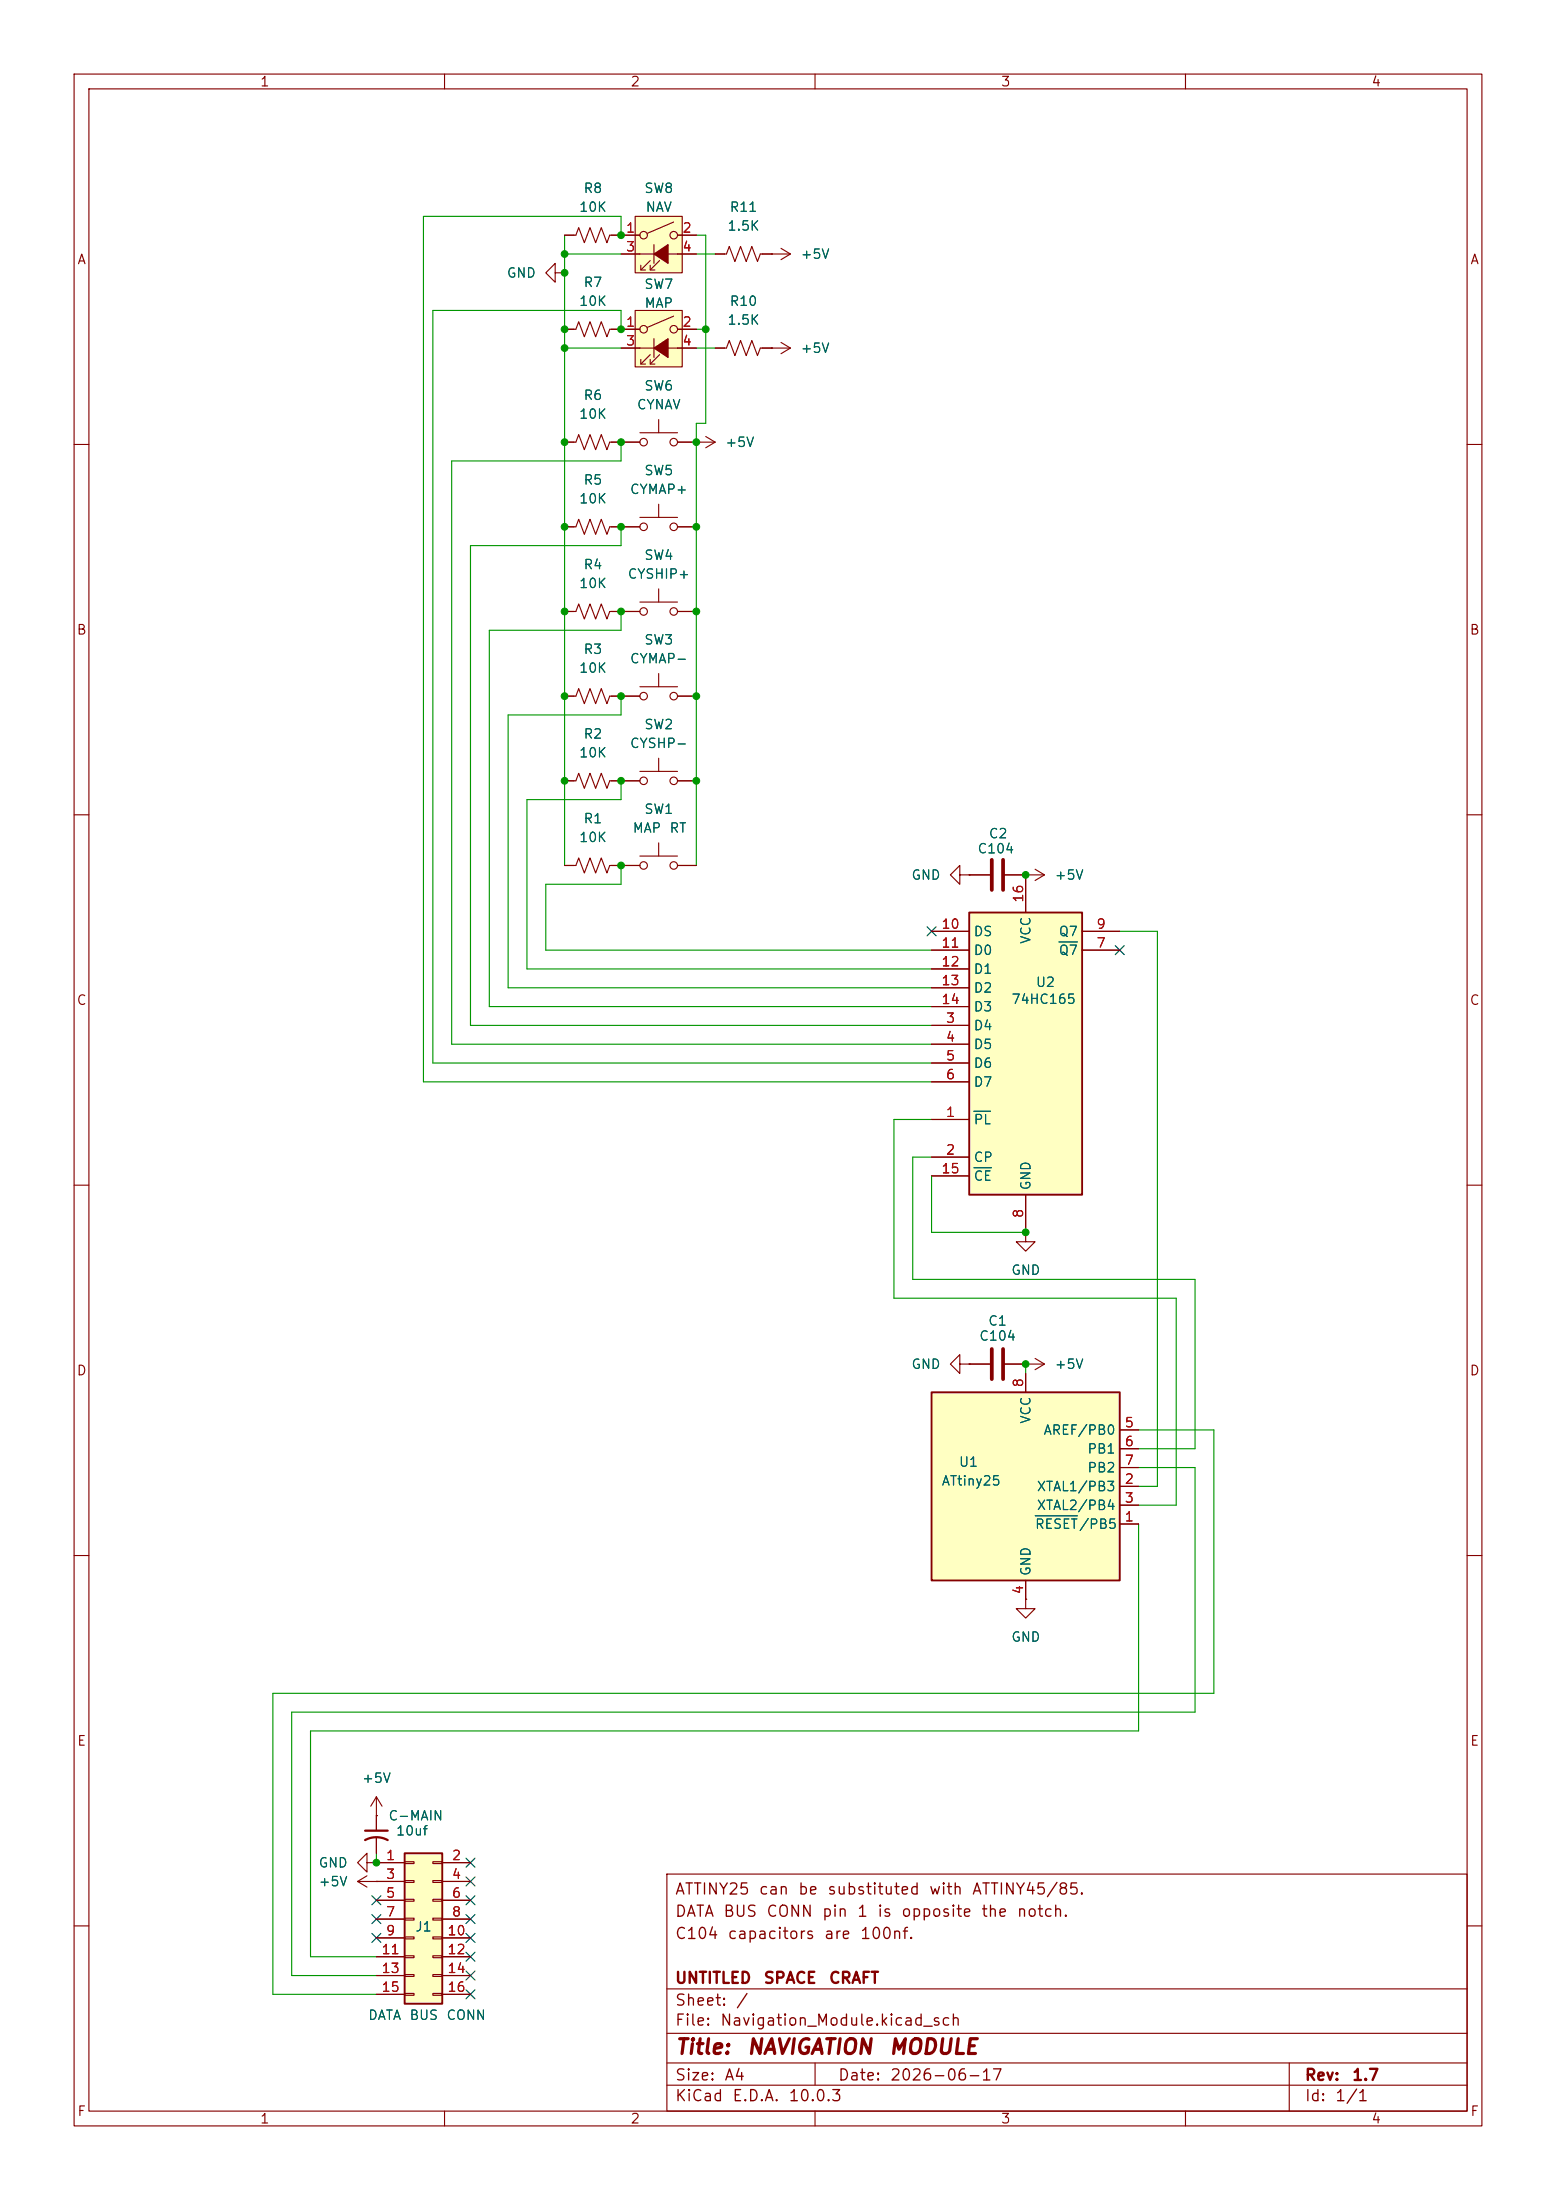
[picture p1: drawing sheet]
<svg xmlns="http://www.w3.org/2000/svg" width="210mm" height="297mm" viewBox="0 0 210 297" stroke-linecap="round" stroke-linejoin="round" font-family="sans-serif">
<g fill="none" stroke="#840000" stroke-width=".15">
<path d="M10 10h190v277h-190zM12 12h186v273h-186zM60 10v2M110 10v2M160 10v2M76.2 44.5h1.5l.4-1.1 .8 2.1 .7-2.1 .8 2.1 .8-2.1 .7 2.1 .4-1h1.5M96.5 47h1.5l.4-1 .8 2 .7-2 .8 2 .8-2 .7 2 .4-1h1.5M10 60h2M198 60h2M10 110h2M129.5 118.1v-1.3l-1.2 1.3 1.2 1.3v-1.3h1.3M130.8 118.1h.1"/>
<path d="M130.8 118.1h2.8M135.6 118.1h5.4M138.4 118.1h.1M139.7 117.3l1.3 .8M141 118.1l-1.3 .8M198 110h2M10 160h2M198 160h2M10 210h2M198 210h2M90 253h108v32h-108zM10 260h2"/>
<path d="M90 278.5h108M90 274.5h108M90 268.5h108M110 278.5v3M174 278.5v6.5M198 260h2M60 285v2M90 281.5h108M110 285v2M160 285v2"/>
</g>
<path d="M133.9 116.1v4M135.4 116.1v4" fill="none" stroke="#840000" stroke-width=".51"/>
<path d="M85.7 41.9h6.4v7.6h-6.4z" fill="#ffffc2"/>
<g fill="none" stroke="#840000" stroke-width=".15">
<path d="M83.8 47h10.2M83.8 44.5h2.6M85.7 41.9h6.4v7.6h-6.4zM86.5 48.5v.6h.6M87.8 48.5v.6h.6M87.8 47.9l-1.3 1.2M88.3 45.7v2.6M89 47.9l-1.2 1.2M90.9 42.7l-3.5 1.5M91.4 44.5h2.6"/>
<circle cx="86.9" cy="44.5" r=".51"/>
<circle cx="90.9" cy="44.5" r=".51"/>
</g>
<path d="M88.3 47l1.9-1.3v2.6z" fill="#840000" stroke="#840000" stroke-width=".15"/>
<path d="M85.7 29.2h6.4v7.6h-6.4z" fill="#ffffc2"/>
<g fill="none" stroke="#840000" stroke-width=".15">
<path d="M74.9 36.8v-1.2l-1.2 1.2 1.2 1.3v-1.3h1.3M76.2 36.8h.1M76.2 31.8h1.5l.4-1.1 .8 2.1 .7-2.1 .8 2.1 .8-2.1 .7 2.1 .4-1h4.1M83.8 34.3h10.2M85.7 29.2h6.4v7.6h-6.4zM86.5 35.8v.6h.6M87.8 35.8v.6h.6M87.8 35.2l-1.3 1.2M88.3 33v2.6M89 35.2l-1.2 1.2M90.9 30l-3.5 1.5M91.4 31.8h2.6"/>
<path d="M96.5 34.3h1.5l.4-1 .8 2 .7-2 .8 2 .8-2 .7 2 .4-1h4.1M104.1 34.3h.1M105.4 33.5l1.3 .8M106.7 34.3l-1.3 .8M76.2 59.7h1.5l.4-1 .8 2 .7-2 .8 2 .8-2 .7 2 .4-1h1.5M104.1 47h.1M104.1 47h2.6M105.4 46.2l1.3 .8M106.7 47l-1.3 .8M83.8 94h2.6M86.4 92.7h5M88.9 90.9v1.8"/>
<path d="M91.4 94h2.6M138.4 215.9v1.3h1.3l-1.3 1.2-1.2-1.2h1.2M138.4 215.9h.1M48.3 254l1.2 .8M48.3 254h2.5M49.5 251.5v-1.3l-1.2 1.3 1.2 1.2v-1.2h1.3M49.5 253.2l-1.2 .8M50.8 251.5h.1M50.8 254h.1"/>
<circle cx="86.9" cy="31.8" r=".51"/>
<circle cx="90.9" cy="31.8" r=".51"/>
<circle cx="86.9" cy="94" r=".51"/>
<circle cx="90.9" cy="94" r=".51"/>
</g>
<path d="M88.3 34.3l1.9-1.3v2.6z" fill="#840000" stroke="#840000" stroke-width=".15"/>
<path d="M125.7 188h25.4v25.4h-25.4z" fill="#ffffc2"/>
<path d="M125.7 188h25.4v25.4h-25.4z" fill="none" stroke="#840000" stroke-width=".25"/>
<g fill="none" stroke="#840000" stroke-width=".15">
<path d="M83.8 59.7h2.6M86.4 58.4h5M88.9 56.6v1.8M91.4 59.7h5.1M94 59.7h.1M95.2 58.9l1.3 .8M96.5 59.7l-1.3 .8M76.2 71.1h1.5l.4-1 .8 2 .7-2 .8 2 .8-2 .7 2 .4-1h1.5M88.9 79.5v1.8M76.2 82.6h1.5l.4-1.1 .8 2.1 .7-2.1 .8 2.1 .8-2.1 .7 2.1 .4-1h4.1M86.4 81.3h5M91.4 82.6h2.6"/>
<path d="M138.4 185.4v2.6M151.1 193h2.6M151.1 195.6h2.6M151.1 198.1h2.6M138.4 213.4v2.5M151.1 205.7h2.6M151.1 200.7h2.6M151.1 203.2h2.6"/>
<circle cx="86.9" cy="59.7" r=".51"/>
<circle cx="90.9" cy="59.7" r=".51"/>
<circle cx="86.9" cy="82.6" r=".51"/>
<circle cx="90.9" cy="82.6" r=".51"/>
</g>
<path d="M139.7 204.6h5.7" fill="none" stroke="#006464" stroke-width=".15"/>
<path d="M54.6 250.2h5.1v20.3h-5.1z" fill="#ffffc2"/>
<path d="M54.6 250.2h5.1v20.3h-5.1z" fill="none" stroke="#840000" stroke-width=".25"/>
<g fill="none" stroke="#840000" stroke-width=".15">
<path d="M83.8 71.1h2.6M86.4 69.9h5M88.9 68.1v1.8M91.4 71.1h2.6M76.2 116.8h1.5l.4-1 .8 2.1 .7-2.1 .8 2.1 .8-2.1 .7 2.1 .4-1.1h4.1M76.2 105.4h1.5l.4-1 .8 2 .7-2 .8 2 .8-2 .7 2 .4-1h4.1M86.4 104.1h5M86.4 115.6h5M88.9 102.4v1.7M88.9 113.8v1.8M91.4 116.8h2.6M91.4 105.4h2.6"/>
<path d="M138.4 166.4v1.2h1.3l-1.3 1.3-1.2-1.3h1.2M138.4 166.4h.1M129.5 184.2v-1.3l-1.2 1.3 1.2 1.2v-1.2h1.3M130.8 184.2h.1M130.8 184.2h2.8M135.6 184.2h2.8M50.8 245.1h.1M50.8 251.5h3.8M50.8 254h3.8M50.8 256.5h3.8M50.8 259.1h3.8M50.8 242.6l-.8 1.2"/>
<path d="M50.8 242.6l.8 1.2M50.8 242.6v4.5M50.8 248.2v2M54.6 251.3h1.3v.3h-1.3zM54.6 253.9h1.3v.2h-1.3zM54.6 256.4h1.3v.3h-1.3zM54.6 259h1.3v.2h-1.3zM58.4 251.3h1.3v.3h-1.3zM58.4 253.9h1.3v.2h-1.3zM58.4 256.4h1.3v.3h-1.3zM58.4 259h1.3v.2h-1.3zM59.7 251.5h3.8"/>
<path d="M59.7 254h3.8M59.7 256.5h3.8M59.7 259.1h3.8M50.8 261.6h3.8M50.8 264.2h3.8M50.8 266.7h3.8M50.8 269.2h3.8M54.6 261.5h1.3v.2h-1.3zM54.6 264h1.3v.3h-1.3zM54.6 266.6h1.3v.2h-1.3zM54.6 269.1h1.3v.3h-1.3zM58.4 261.5h1.3v.2h-1.3z"/>
<path d="M58.4 264h1.3v.3h-1.3zM58.4 266.6h1.3v.2h-1.3zM58.4 269.1h1.3v.3h-1.3zM59.7 261.6h3.8M59.7 264.2h3.8M59.7 266.7h3.8M59.7 269.2h3.8"/>
<circle cx="86.9" cy="71.1" r=".51"/>
<circle cx="90.9" cy="71.1" r=".51"/>
<circle cx="86.9" cy="116.8" r=".51"/>
<circle cx="86.9" cy="105.4" r=".51"/>
<circle cx="90.9" cy="116.8" r=".51"/>
<circle cx="90.9" cy="105.4" r=".51"/>
</g>
<path d="M49.3 248.4a3.2 3.2 0 0 1 3 0M49.3 247.1h3" fill="none" stroke="#840000" stroke-width=".3"/>
<path d="M133.9 182.1v4.1M135.4 182.1v4.1" fill="none" stroke="#840000" stroke-width=".51"/>
<path d="M130.8 123.2h15.2v38.1h-15.2z" fill="#ffffc2"/>
<path d="M130.8 123.2h15.2v38.1h-15.2z" fill="none" stroke="#840000" stroke-width=".25"/>
<g fill="none" stroke="#840000" stroke-width=".15">
<path d="M76.2 36.8h.1M76.2 31.8h1.3M82.5 31.8h3.9M83.8 34.3h2.6M91.4 31.8h2.6M91.4 34.3h2.6M96.5 34.3h1.3M102.9 34.3h1.2M104.1 34.3h.1M76.2 44.5h1.3M76.2 59.7h1.3M82.5 44.5h3.9"/>
<path d="M82.5 59.7h3.9M83.8 47h2.6M91.4 44.5h2.6M91.4 47h2.6M91.4 59.7h2.6M94 59.7h.1M96.5 47h1.3M102.9 47h1.2M104.1 47h.1M76.2 71.1h1.3M82.5 71.1h3.9M91.4 71.1h2.6"/>
<path d="M76.2 94h1.5l.4-1 .8 2 .7-2 .8 2 .8-2 .7 2 .4-1h4.1M76.2 82.6h1.3M82.5 82.6h3.9M91.4 94h2.6M91.4 82.6h2.6M76.2 105.4h1.3M76.2 116.8h1.3M82.5 105.4h3.9M82.5 116.8h3.9M91.4 105.4h2.6M91.4 116.8h2.6M130.8 118.1h.1"/>
<path d="M130.8 118.1h2.8M135.6 118.1h2.8M138.4 118.1h.1M138.4 118.1v5.1M125.7 138.4h5.1M125.7 128.3h5.1M125.7 125.7h5.1M125.7 130.8h5.1M125.7 133.4h5.1M125.7 135.9h5.1M146 128.3h5.1M146 125.7h5.1"/>
<path d="M125.7 151.1h5.1M125.7 156.2h5.1M125.7 141h5.1M125.7 143.5h5.1M125.7 146.1h5.1M125.7 158.8h5.1M138.4 166.4h.1M138.4 161.3v5.1M130.8 184.2h.1M130.8 184.2h2.8M135.6 184.2h5.4M138.4 184.2h.1"/>
<path d="M138.4 185.4v2.6M139.7 183.4l1.3 .8M141 184.2l-1.3 .7M151.1 193h2.6M151.1 195.6h2.6M151.1 198.1h2.6M138.4 215.9h.1M138.4 213.4v2.5M151.1 205.7h2.6M151.1 200.7h2.6M151.1 203.2h2.6M50.8 245.1h.1"/>
<path d="M50.8 254h.1M50.8 251.5h.1M50.8 245.1v2M50.8 248.2v2M50.8 251.5h3.8M50.8 254h3.8M50.8 256.5h3.8M50.8 259.1h3.8M59.7 251.5h3.8M59.7 254h3.8M59.7 256.5h3.8M59.7 259.1h3.8"/>
<path d="M50.8 261.6h3.8M50.8 264.2h3.8M50.8 266.7h3.8M50.8 269.2h3.8M59.7 261.6h3.8M59.7 264.2h3.8M59.7 266.7h3.8M59.7 269.2h3.8"/>
</g>
<path d="M142.9 127.2h2.5M131.4 150h2.3M131.4 157.6h2.4M139.7 204.6h5.7" fill="none" stroke="#006464" stroke-width=".15"/>
<g fill="none" stroke="#009600" stroke-width=".15">
<path d="M76.2 31.8v85M76.2 34.3h7.6M83.8 31.8v-2.6h-26.7v116.9h68.6M94 31.8h1.2v25.4h-1.2v59.6M94 34.3h2.5M76.2 47h7.6M83.8 44.5v-2.6h-25.4v101.6h67.3M83.8 59.7v2.5h-22.8v78.8h64.7M94 47h2.5M94 44.5h1.2M83.8 71.1v2.6h-20.3v64.7h62.2M83.8 82.6v2.5h-17.8v50.8h59.7"/>
<path d="M83.8 94v2.5h-15.2v36.9h57.1M83.8 105.4v2.6h-12.7v22.8h54.6M83.8 116.8v2.6h-10.1v8.9h52M151.1 125.7h5.1v75h-2.5M125.7 151.1h-5.1v24.2h38.1v27.9h-5M125.7 156.2h-2.5v16.5h38.1v22.9h-7.6M125.7 158.8v7.6h12.7M138.4 184.2v1.2M153.7 198.1h7.6v33h-121.9v35.6h11.4M153.7 193h10.1v35.6h-127v40.6h14M153.7 205.7v28h-111.8v30.5h8.9M50.8 250.2v1.3"/>
</g>
<g fill="none" stroke="#000084" stroke-width=".15">
<path d="M125.1 125.1l1.2 1.2M126.3 125.1l-1.2 1.2M150.5 127.7l1.2 1.2M151.7 127.7l-1.2 1.2M50.2 255.9l1.2 1.2M50.2 258.5l1.2 1.2M51.4 255.9l-1.2 1.2M51.4 258.5l-1.2 1.2M62.9 253.4l1.2 1.2M62.9 255.9l1.2 1.2M62.9 250.9l1.2 1.2M62.9 258.5l1.2 1.2"/>
<path d="M64.1 253.4l-1.2 1.2M64.1 255.9l-1.2 1.2M64.1 250.9l-1.2 1.2M64.1 258.5l-1.2 1.2M50.2 261l1.2 1.2M51.4 261l-1.2 1.2M62.9 268.6l1.2 1.2M62.9 261l1.2 1.2M62.9 266.1l1.2 1.2M62.9 263.6l1.2 1.2M64.1 261l-1.2 1.2M64.1 266.1l-1.2 1.2"/>
<path d="M64.1 263.6l-1.2 1.2M64.1 268.6l-1.2 1.2"/>
</g>
<g fill="#009600" stroke="#009600" stroke-width=".13">
<circle cx="76.2" cy="105.4" r=".46"/>
<circle cx="83.8" cy="105.4" r=".46"/>
<circle cx="138.4" cy="166.4" r=".46"/>
<circle cx="138.4" cy="184.2" r=".46"/>
<circle cx="138.4" cy="118.1" r=".46"/>
<circle cx="94" cy="105.4" r=".46"/>
<circle cx="76.2" cy="34.3" r=".46"/>
<circle cx="76.2" cy="36.8" r=".46"/>
<circle cx="83.8" cy="44.5" r=".46"/>
<circle cx="83.8" cy="31.8" r=".46"/>
<circle cx="76.2" cy="44.5" r=".46"/>
<circle cx="76.2" cy="47" r=".46"/>
<circle cx="95.2" cy="44.5" r=".46"/>
<circle cx="94" cy="71.1" r=".46"/>
<circle cx="94" cy="82.6" r=".46"/>
<circle cx="83.8" cy="71.1" r=".46"/>
<circle cx="83.8" cy="59.7" r=".46"/>
<circle cx="76.2" cy="59.7" r=".46"/>
<circle cx="76.2" cy="71.1" r=".46"/>
<circle cx="83.8" cy="82.6" r=".46"/>
<circle cx="76.2" cy="82.6" r=".46"/>
<circle cx="94" cy="59.7" r=".46"/>
<circle cx="50.8" cy="251.5" r=".46"/>
<circle cx="76.2" cy="94" r=".46"/>
<circle cx="83.8" cy="116.8" r=".46"/>
<circle cx="94" cy="94" r=".46"/>
<circle cx="83.8" cy="94" r=".46"/>
</g>
<g font-size="2" fill="#840000">
<text x="91" y="277.8">Title:</text>
<text x="100.7" y="277.8">NAVIGATION</text>
<text x="119.9" y="277.8">MODULE</text>
</g>
<g font-size="1.5" fill="#840000">
<text x="91" y="256.1">ATTINY25</text>
<text x="102.3" y="256.1">can</text>
<text x="107.6" y="256.1">be</text>
<text x="111.6" y="256.1">substituted</text>
<text x="125.3" y="256.1">with</text>
<text x="131.1" y="256.1">ATTINY45/85.</text>
<text x="91" y="262.1">C104</text>
<text x="91" y="259.1">DATA</text>
<text x="97.5" y="259.1">BUS</text>
<text x="98.1" y="262.1">capacitors</text>
<text x="103.3" y="259.1">CONN</text>
<text x="110.8" y="259.1">pin</text>
<text x="111.1" y="262.1">are</text>
<text x="115.6" y="259.1">1</text>
<text x="116" y="262.1">100nf.</text>
<text x="118.3" y="259.1">is</text>
<text x="121.5" y="259.1">opposite</text>
<text x="132.3" y="259.1">the</text>
<text x="137.1" y="259.1">notch.</text>
<text x="91" y="268.1">UNTITLED</text>
<text x="103" y="268.1">SPACE</text>
<text x="111.8" y="268.1">CRAFT</text>
<text x="91" y="273.8">File:</text>
<text x="91" y="271.1">Sheet:</text>
<text x="97.1" y="273.8">Navigation_Module.kicad_sch</text>
<text x="99.2" y="271.1">/</text>
<text x="91" y="281.2">Size:</text>
<text x="97.7" y="281.2">A4</text>
<text x="113" y="281.2">Date:</text>
<text x="120" y="281.2">2026-06-17</text>
<text x="176" y="281.2">Rev:</text>
<text x="182.4" y="281.2">1.7</text>
<text x="91" y="284">KiCad</text>
<text x="98.7" y="284">E.D.A.</text>
<text x="106.3" y="284">10.0.3</text>
<text x="176" y="284">Id:</text>
<text x="180.1" y="284">1/1</text>
</g>
<g font-size="1.3" fill="#840000">
<text x="35" y="12">1</text>
<text x="85" y="12">2</text>
<text x="135" y="12">3</text>
<text x="185" y="12">4</text>
<text x="10.3" y="36">A</text>
<text x="198.4" y="36">A</text>
<text x="10.3" y="86">B</text>
<text x="198.3" y="86">B</text>
<text x="10.3" y="136">C</text>
<text x="198.3" y="136">C</text>
<text x="10.3" y="186">D</text>
<text x="198.3" y="186">D</text>
<text x="10.3" y="236">E</text>
<text x="198.3" y="236">E</text>
<text x="10.3" y="286">F</text>
<text x="35" y="287">1</text>
<text x="85" y="287">2</text>
<text x="135" y="287">3</text>
<text x="185" y="287">4</text>
<text x="198.4" y="286">F</text>
</g>
<g font-size="1.3" fill="#006464">
<text x="78.1" y="28.9">10K</text>
<text x="78.7" y="26.4">R8</text>
<text x="86.9" y="26.4">SW8</text>
<text x="87" y="28.9">NAV</text>
<text x="98.4" y="28.9">R11</text>
<text x="98.1" y="31.5">1.5K</text>
<text x="108" y="35.3">+5V</text>
<text x="68.3" y="37.8">GND</text>
<text x="78.1" y="41.6">10K</text>
<text x="78.7" y="39.1">R7</text>
<text x="86.9" y="39.3">SW7</text>
<text x="86.9" y="41.9">MAP</text>
<text x="98.4" y="41.6">R10</text>
<text x="98.1" y="44.2">1.5K</text>
<text x="108" y="48">+5V</text>
<text x="86.9" y="53">SW6</text>
<text x="78.1" y="56.9">10K</text>
<text x="78.7" y="54.3">R6</text>
<text x="85.9" y="55.6">CYNAV</text>
<text x="78.7" y="65.7">R5</text>
<text x="86.9" y="64.5">SW5</text>
<text x="97.8" y="60.7">+5V</text>
<text x="78.1" y="68.3">10K</text>
<text x="84.9" y="67">CYMAP+</text>
<text x="78.7" y="77.2">R4</text>
<text x="86.9" y="75.9">SW4</text>
<text x="78.1" y="79.7">10K</text>
<text x="84.6" y="78.4">CYSHIP+</text>
<text x="78.7" y="88.6">R3</text>
<text x="84.9" y="89.9">CYMAP-</text>
<text x="86.9" y="87.3">SW3</text>
<text x="78.1" y="91.1">10K</text>
<text x="78.7" y="100">R2</text>
<text x="84.9" y="101.3">CYSHP-</text>
<text x="86.9" y="98.8">SW2</text>
<text x="78.1" y="102.6">10K</text>
<text x="78.7" y="111.5">R1</text>
<text x="85.3" y="112.7">MAP</text>
<text x="86.9" y="110.2">SW1</text>
<text x="90.3" y="112.7">RT</text>
<text x="133.4" y="113.5">C2</text>
<text x="78.1" y="114">10K</text>
<text x="122.9" y="119.1">GND</text>
<text x="131.8" y="115.5">C104</text>
<text x="142.2" y="119.1">+5V</text>
<text x="131.3" y="126.7">DS</text>
<text x="131.3" y="129.2">D0</text>
<text x="131.3" y="131.8">D1</text>
<text x="139.4" y="127.5" transform="rotate(-90 139.4 127.5)">VCC</text>
<text x="142.8" y="129.2">Q7</text>
<text x="142.8" y="126.7">Q7</text>
<text x="131.3" y="134.3">D2</text>
<text x="131.3" y="136.9">D3</text>
<text x="136.4" y="135.8">74HC165</text>
<text x="139.7" y="133.6">U2</text>
<text x="131.3" y="139.4">D4</text>
<text x="131.3" y="141.9">D5</text>
<text x="131.3" y="144.5">D6</text>
<text x="131.3" y="147">D7</text>
<text x="131.3" y="152.1">PL</text>
<text x="131.3" y="157.2">CP</text>
<text x="131.3" y="159.7">CE</text>
<text x="139.4" y="160.8" transform="rotate(-90 139.4 160.8)">GND</text>
<text x="136.4" y="172.4">GND</text>
<text x="133.3" y="179.3">C1</text>
<text x="122.9" y="185.1">GND</text>
<text x="132.1" y="181.3">C104</text>
<text x="142.2" y="185.1">+5V</text>
<text x="139.4" y="192.3" transform="rotate(-90 139.4 192.3)">VCC</text>
<text x="140.7" y="194">AREF/PB0</text>
<text x="146.7" y="196.6">PB1</text>
<text x="127" y="200.9">ATtiny25</text>
<text x="129.3" y="198.3">U1</text>
<text x="139.8" y="201.6">XTAL1/PB3</text>
<text x="146.7" y="199.1">PB2</text>
<text x="139.6" y="206.7">RESET/PB5</text>
<text x="139.8" y="204.2">XTAL2/PB4</text>
<text x="139.4" y="212.9" transform="rotate(-90 139.4 212.9)">GND</text>
<text x="136.4" y="222">GND</text>
<text x="48.8" y="241">+5V</text>
<text x="52.3" y="246.1">C-MAIN</text>
<text x="53.3" y="248.1">10uf</text>
<text x="42.9" y="252.4">GND</text>
<text x="42.9" y="255">+5V</text>
<text x="56" y="261.1">J1</text>
<text x="49.6" y="273">DATA</text>
<text x="55.2" y="273">BUS</text>
<text x="60.2" y="273">CONN</text>
</g>
<g font-size="1.3" fill="#a90000">
<text x="84.4" y="31.7">1</text>
<text x="84.4" y="34.3">3</text>
<text x="92" y="31.7">2</text>
<text x="92" y="34.3">4</text>
<text x="84.4" y="44.4">1</text>
<text x="84.4" y="47">3</text>
<text x="92" y="44.4">2</text>
<text x="92" y="47">4</text>
<text x="127" y="125.7">10</text>
<text x="138.4" y="122" transform="rotate(-90 138.4 122)">16</text>
<text x="147.9" y="125.7">9</text>
<text x="127" y="128.2">11</text>
<text x="127" y="130.8">12</text>
<text x="147.9" y="128.2">7</text>
<text x="127" y="133.3">13</text>
<text x="127" y="135.9">14</text>
<text x="127.6" y="138.4">3</text>
<text x="127.6" y="140.9">4</text>
<text x="127.6" y="143.5">5</text>
<text x="127.6" y="146">6</text>
<text x="127.6" y="151.1">1</text>
<text x="127" y="158.7">15</text>
<text x="127.6" y="156.2">2</text>
<text x="138.4" y="164.5" transform="rotate(-90 138.4 164.5)">8</text>
<text x="138.4" y="187.4" transform="rotate(-90 138.4 187.4)">8</text>
<text x="151.7" y="193">5</text>
<text x="151.7" y="195.6">6</text>
<text x="151.7" y="200.6">2</text>
<text x="151.7" y="203.2">3</text>
<text x="151.7" y="198.1">7</text>
<text x="151.7" y="205.7">1</text>
<text x="138.4" y="215.3" transform="rotate(-90 138.4 215.3)">4</text>
<text x="52" y="251.4">1</text>
<text x="60.9" y="251.4">2</text>
<text x="52" y="254">3</text>
<text x="52" y="256.5">5</text>
<text x="60.9" y="254">4</text>
<text x="60.9" y="256.5">6</text>
<text x="52" y="259.1">7</text>
<text x="52" y="261.6">9</text>
<text x="60.3" y="261.6">10</text>
<text x="60.9" y="259.1">8</text>
<text x="51.4" y="264.1">11</text>
<text x="51.4" y="266.7">13</text>
<text x="51.4" y="269.2">15</text>
<text x="60.3" y="264.1">12</text>
<text x="60.3" y="266.7">14</text>
<text x="60.3" y="269.2">16</text>
</g>
</svg>
